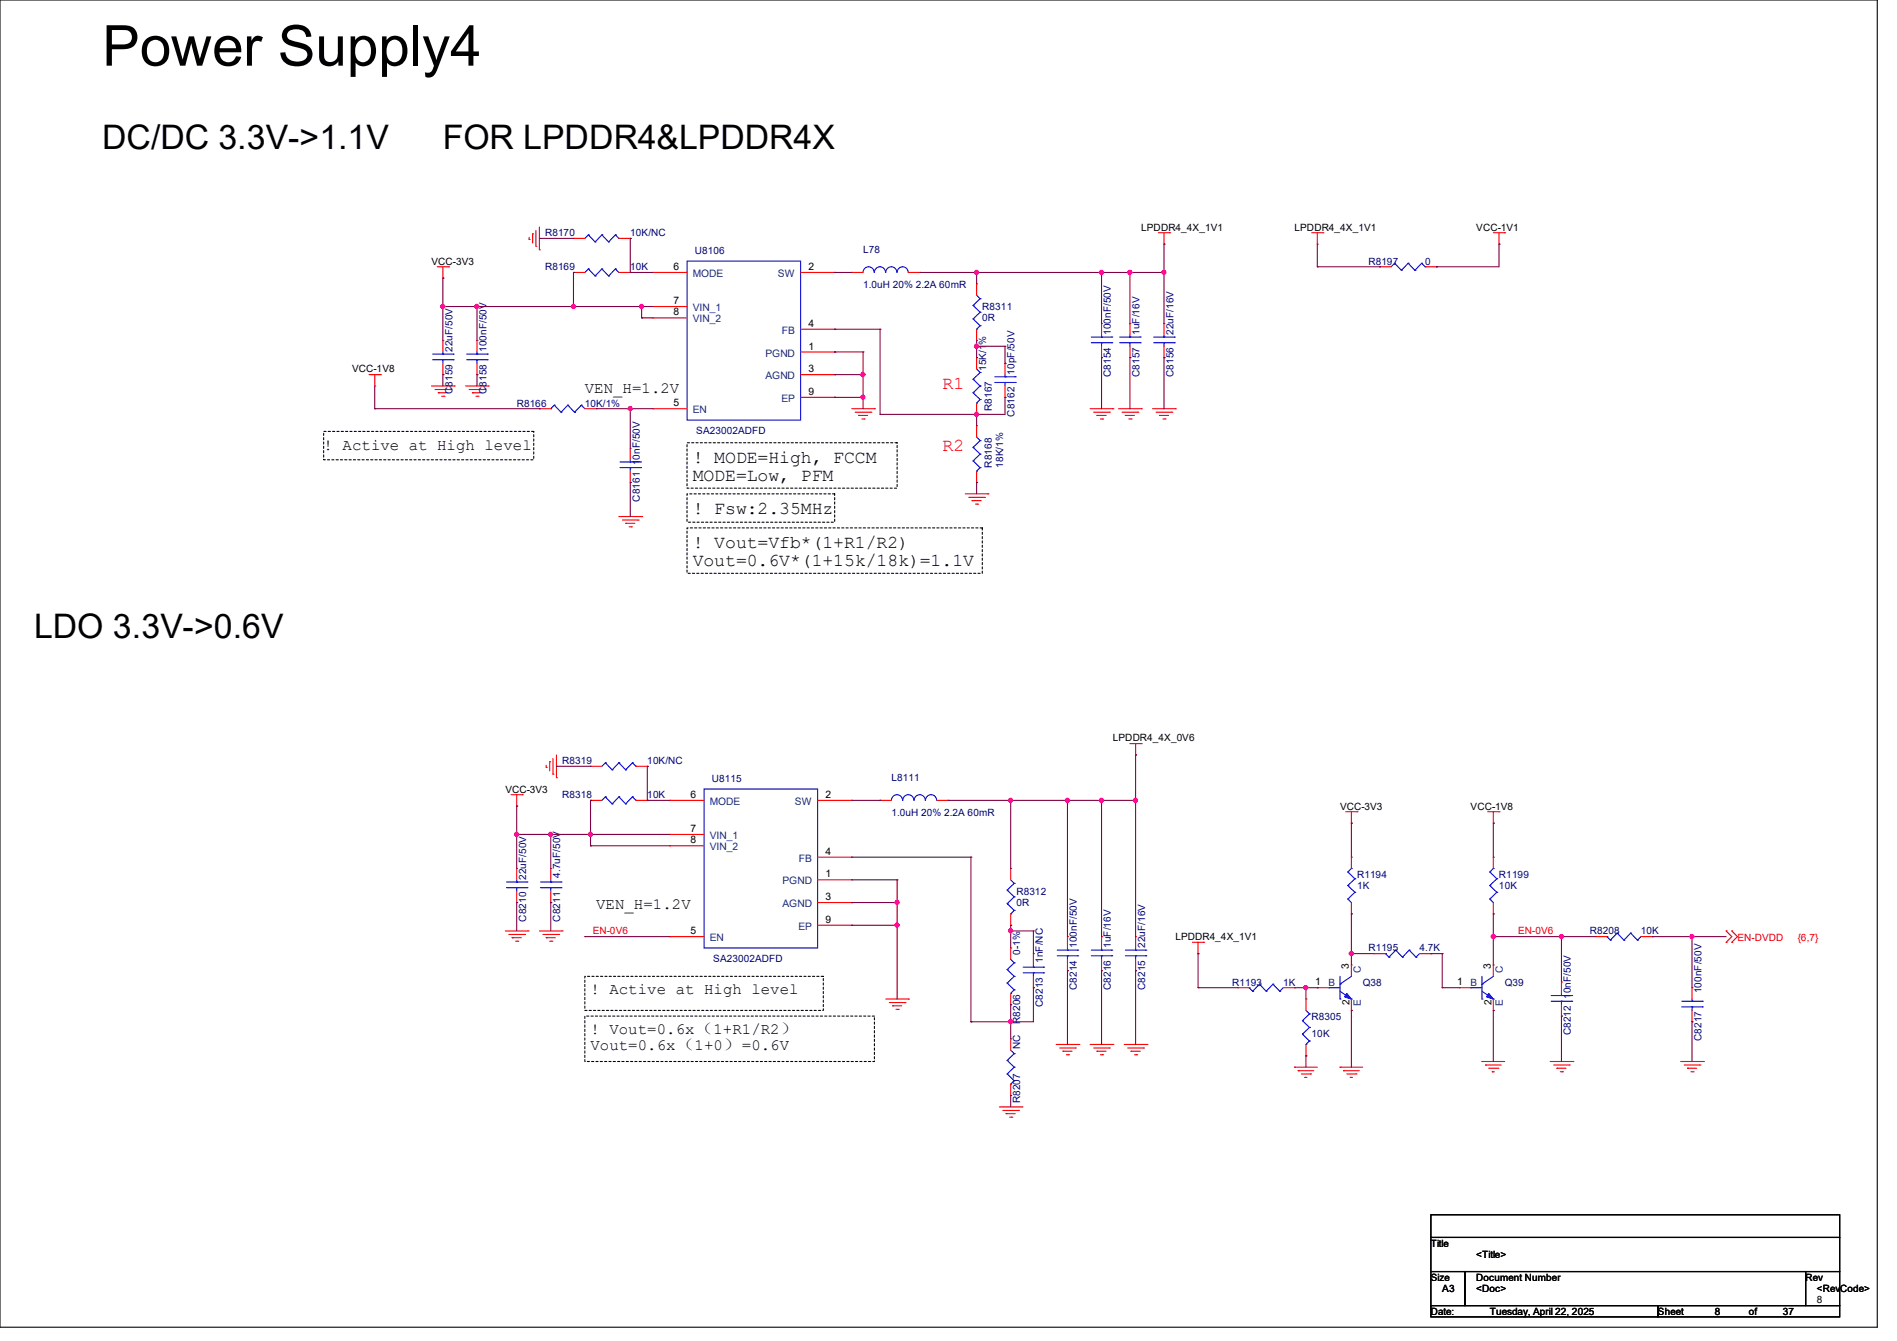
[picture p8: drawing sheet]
<svg xmlns="http://www.w3.org/2000/svg" width="297mm" height="210mm" viewBox="0 0 297 210" stroke-linecap="round" stroke-linejoin="round" font-family="sans-serif">
<path d="M0 0h293.9v207.9h-293.9zM224 190.2h64v3.6h-64zM224 193.8h64v5.3h-64zM224 199.1h5.4v5.4h-5.4zM229.4 199.1h53.3v5.4h-53.3zM282.7 199.1h5.3v5.4h-5.3zM224 204.5h35.6v1.7h-35.6zM259.6 204.5h28.4v1.7h-28.4z" fill="none" stroke="#000" stroke-width=".17"/>
<path d="M50.7 67.6h32.9v4.4h-32.9zM107.6 77.3h23.1v4.5h-23.1zM107.6 69.3h32.9v7.2h-32.9zM107.6 82.7h46.2v7.1h-46.2zM91.6 159.1h45.3v7.1h-45.3zM91.6 152.9h37.3v5.3h-37.3z" fill="none" stroke="#000" stroke-width=".17" stroke-dasharray=".3 .3"/>
<g fill="none" stroke="#f00" stroke-width=".17">
<path d="M82.8 37.5h.1M82.8 37.2v.3M83.4 36.6h.1M83.4 36.6v1.5M83.9 38.6h.1M83.9 36.1v2.5M84.5 39.1h.1M84.5 35.6v3.5M89.8 37.3h.1M89.8 37.3h1.8M96.9 37.3h1.8M98.7 37.3h.1"/>
<path d="M181.4 36.4h1.7M182.2 38.2h.1M182.2 36.4v1.8M183.1 36.4h.1M205.4 36.4h1.7M206.2 38.2h.1M206.2 36.4v1.8M207.1 36.4h.1M233.8 36.4h1.8M234.7 38.2h.1M234.7 36.4v1.8M235.6 36.4h.1"/>
<path d="M57.8 58.7h1.8M58.7 58.7v1.8M59.6 58.7h.1M68.5 41.8h1.7M69.3 43.6h.1M69.3 53.3h.1M69.3 58.7h.1M69.3 41.8v1.8M69.3 53.3v1.8M69.3 56.9v1.8M70.2 41.8h.1M74.7 53.3h.1"/>
<path d="M74.7 58.7h.1M74.7 53.3v1.8M74.7 56.9v1.8M89.8 42.7h.1M89.8 42.7h1.8M96.9 42.7h1.8M98.7 42.7h.1M102.2 42.7h5.4M102.2 48h5.4M102.2 49.8h5.4M102.2 42.7h.1M102.2 48h.1"/>
<path d="M102.2 49.8h.1M125.3 58.7h5.4M125.3 42.7h5.4M125.3 55.1h5.4M125.3 51.6h5.4M130.7 55.1h.1M130.7 42.7h.1M130.7 58.7h.1M130.7 51.6h.1M133.3 42.7h.1M133.4 42.7h1.7M142.2 42.7h1.8"/>
<path d="M144 42.7h.1M152.9 56h.1M152.9 44.4h.1M152.9 53.3h.1M152.9 44.5v1.7M152.9 51.6v1.7M152.9 56v1.8M157.4 56.9h.1M157.4 56.9v1.8M172.5 50.7h.1M172.5 56h.1M172.5 50.7v1.8"/>
<path d="M172.5 54.2v1.8M176.9 50.7h.1M176.9 56h.1M176.9 50.7v1.8M176.9 54.2v1.8M182.2 50.7h.1M182.2 56h.1M182.2 50.7v1.8M182.2 54.2v1.8M216 41.8h.1M216 41.8h1.8M223.1 41.8h1.8"/>
<path d="M224.9 41.8h.1M58.7 60.5h.1M67.6 60.5h3.5M68.1 61h2.5M68.6 61.5h.1M68.6 61.5h1.5M69.2 62.1h.3M69.5 62.1h.1M70.6 61h.1M71.1 60.5h.1M72.9 60.5h3.6M73.4 61h2.5"/>
<path d="M74 61.5h.1M74 61.5h1.4M74.5 62.1h.3M74.8 62.1h.1M75.9 61h.1M76.5 60.5h.1M84.5 64h1.7M84.5 64h.1M91.6 64h1.7M93.3 64h.1M98.7 70.2h.1M98.7 75.6h.1"/>
<path d="M98.7 70.2v1.8M98.7 73.8v1.8M102.2 64h5.4M102.2 64h.1M125.3 62.2h5.4M130.7 62.2h.1M133.3 64h3.6M133.9 64.6h2.5M134.4 65.1h.1M134.4 65.1h1.4M135 65.6h.3M135.3 65.6h.1"/>
<path d="M136.4 64.6h.1M136.9 64h.1M151.1 77.3h3.6M151.7 77.9h2.4M152.2 78.4h1.4M152.2 78.4h.1M152.7 79h.4M152.9 64.9h.1M152.9 66.7h.1M152.9 75.6h.1M152.9 63.1v1.8M152.9 66.7v1.8"/>
<path d="M152.9 73.8v1.8M153.1 79h.1M154.1 77.9h.1M154.7 77.3h.1M157.4 62.2h.1M157.4 60.5v1.7M170.7 64h3.5M171.2 64.6h2.5M171.7 65.1h1.5M171.7 65.1h.1M172.3 65.6h.3M172.6 65.6h.1"/>
<path d="M173.7 64.6h.1M174.2 64h.1M175.1 64h3.6M175.7 64.6h2.4M176.2 65.1h1.4M176.2 65.1h.1M176.7 65.6h.4M177.1 65.6h.1M178.1 64.6h.1M178.7 64h.1M180.5 64h3.5M181 64.6h2.5"/>
<path d="M181.5 65.1h.1M181.5 65.1h1.5M182.1 65.6h.3M182.4 65.6h.1M183.5 64.6h.1M184 64h.1M96.9 80.9h3.6M97.5 81.4h2.4M98 82h.1M98 82h1.4M98.5 82.5h.3M98.8 82.5h.1"/>
<path d="M99.9 81.4h.1M100.5 80.9h.1M85.5 119.8v.4M86.1 119.3h.1M86.1 119.3v1.4M86.6 118.8v2.4M87.1 118.2v3.6M176.9 116.5h1.8M177.8 118.2h.1M177.8 116.5v1.7M178.7 116.5h.1M80 124.5h1.8"/>
<path d="M80.9 126.2h.1M80.9 136h.1M80.9 124.5v1.7M80.9 136v1.8M80.9 139.6v1.8M81.8 124.5h.1M85.5 120.2h.1M86.2 136h.1M86.2 136v1.8M86.2 139.6v1.8M86.6 121.2h.1M87.1 121.8h.1"/>
<path d="M92.5 125.3h1.7M92.5 120h1.7M92.5 125.3h.1M92.5 120h.1M99.6 125.3h1.7M99.6 120h1.7M101.3 125.3h.1M101.3 120h.1M104.9 125.3h5.3M104.9 130.7h5.3M104.9 132.5h5.3M104.9 125.3h.1"/>
<path d="M104.9 130.7h.1M104.9 132.5h.1M128 125.3h5.4M128 137.8h5.4M128 134.2h5.4M133.3 137.8h.1M133.3 125.3h.1M133.3 134.2h.1M137.8 125.3h.1M137.8 125.3h1.8M146.7 125.3h1.8M148.5 125.3h.1"/>
<path d="M158.2 136h.1M158.2 136v1.8M210.7 127.1h1.8M211.6 128.9h.1M211.6 134.2h.1M211.6 127.1v1.8M211.6 134.2v1.8M212.5 127.1h.1M232.9 127.1h1.8M233.8 128.9h.1M233.8 134.2h.1M233.8 127.1v1.8"/>
<path d="M233.8 134.2v1.8M234.7 127.1h.1M79.1 145.8h3.6M79.7 146.3h2.4M80.2 146.9h.1M80.2 146.9h1.4M80.7 147.4h.4M80.9 141.4h.1M81.1 147.4h.1M82.1 146.3h.1M82.7 145.8h.1M84.5 145.8h3.5"/>
<path d="M85 146.3h2.5M85.5 146.9h.1M85.5 146.9h1.5M86.1 147.4h.3M86.2 141.4h.1M86.4 147.4h.1M87.5 146.3h.1M88 145.8h.1M104.9 146.7h5.3M104.9 146.7h.1M128 141.4h5.4M128 144.9h5.4"/>
<path d="M133.3 141.4h.1M133.3 144.9h.1M138.7 156.5h3.5M139.2 157h2.5M139.7 157.5h1.5M139.7 157.5h.1M140.3 158.1h.3M140.6 158.1h.1M141.7 157h.1M142.2 156.5h.1M158.2 148.5h.1M158.2 157.4h.1"/>
<path d="M158.2 144.9h.1M158.2 143.1v1.8M158.2 148.5v1.7M158.2 155.6v1.8M161.8 149.4h.1M161.8 154.7h.1M161.8 149.4v1.7M161.8 152.9v1.8M167.1 146.7h.1M167.1 152h.1M167.1 146.7v1.8M167.1 150.2v1.8"/>
<path d="M172.5 146.7h.1M172.5 152h.1M172.5 146.7v1.8M172.5 150.2v1.8M177.8 146.7h.1M177.8 152h.1M177.8 146.7v1.8M177.8 150.2v1.8M186.7 147.6h1.8M187.6 149.4h.1M187.6 147.6v1.8M188.5 147.6h.1"/>
<path d="M193.8 154.7h.1M193.8 154.7h1.8M200.9 154.7h1.8M202.7 154.7h.1M204.5 156.5h.1M204.5 156.5v1.7M206.2 154.7h1.8M206.2 154.7h.1M211.6 143.1h.1M211.6 151.1h.1M211.6 158.2h.1M211.6 141.4v1.7"/>
<path d="M211.6 151.1v1.8M211.6 156.5v1.7M215.1 149.4h.1M215.1 149.4h1.8M222.2 149.4h1.8M224 149.4h.1M228.5 154.7h1.8M228.5 154.7h.1M233.8 151.1h.1M233.8 158.2h.1M233.8 143.1h.1M233.8 141.4v1.7"/>
<path d="M233.8 151.1v1.8M233.8 156.5v1.7M244.5 153.8h.1M244.5 159.1h.1M244.5 153.8v1.8M244.5 157.4v1.7M249.8 146.7h.1M249.8 146.7h1.8M256.9 146.7h1.8M258.7 146.7h.1M264.9 154.7h.1M264.9 154.7v1.8"/>
<path d="M264.9 158.2v1.8M270.3 145.8h.1M270.3 147.6h.1M270.3 145.8l.8 .9-.8 .9M271.1 145.8l.9 .9-.9 .9M271.1 145.8h.1M271.1 147.6h.1M156.5 173.4h3.5M157 173.9h2.5M157.5 174.4h1.5M157.5 174.4h.1M158.1 175h.3"/>
<path d="M158.2 162.7h.1M158.2 171.6h.1M158.2 162.7v1.8M158.2 169.8v1.8M158.4 175h.1M159.5 173.9h.1M160 173.4h.1M165.4 163.6h3.5M165.9 164.1h2.5M166.4 164.6h1.5M166.4 164.6h.1M167 165.2h.3"/>
<path d="M167.3 165.2h.1M168.4 164.1h.1M168.9 163.6h.1M170.7 163.6h3.5M171.2 164.1h2.5M171.7 164.6h1.5M171.7 164.6h.1M172.3 165.2h.3M172.6 165.2h.1M173.7 164.1h.1M174.2 163.6h.1M176 163.6h3.6"/>
<path d="M176.6 164.1h2.4M177.1 164.6h1.4M177.1 164.6h.1M177.6 165.2h.4M178 165.2h.1M179 164.1h.1M179.6 163.6h.1M202.7 167.1h.1M202.7 167.1h3.5M203.2 167.7h.1M203.2 167.7h2.5M203.8 168.2h1.4"/>
<path d="M204.3 168.7h.1M204.3 168.7h.3M204.5 165.4h.1M204.5 163.6v1.8M205.2 168.2h.1M209.8 167.1h.1M209.8 167.1h3.6M210.4 167.7h.1M210.4 167.7h2.4M210.9 168.2h1.4M211.4 168.7h.1M211.4 168.7h.4"/>
<path d="M212.3 168.2h.1M232 166.2h.1M232 166.2h3.6M232.6 166.8h.1M232.6 166.8h2.4M233.1 167.3h1.4M233.6 167.9h.1M233.6 167.9h.4M234.5 167.3h.1M242.7 166.2h3.6M243.2 166.8h2.5M243.8 167.3h1.4"/>
<path d="M243.8 167.3h.1M244.3 167.9h.3M244.6 167.9h.1M245.7 166.8h.1M246.3 166.2h.1M263.1 166.2h3.6M263.7 166.8h2.4M264.2 167.3h.1M264.2 167.3h1.4M264.8 167.9h.3M264.9 160h.1M265.1 167.9h.1"/>
<path d="M266.1 166.8h.1M266.7 166.2h.1"/>
</g>
<g fill="none" stroke="#00f" stroke-width=".17">
<path d="M92.1 36.8h.1M92.1 36.8l1.1 1.1M92.1 36.8l-.5 .5M93.2 37.9h.1M94.2 36.8h.1M94.2 36.8l1.1 1.1M94.2 36.8l-1 1.1M95.3 37.9h.1M96.4 36.8h.1M96.4 36.8l-1.1 1.1M96.4 36.8l.5 .5M96.9 37.3h.1"/>
<path d="M67.7 56.3h3.3M67.7 55.5h3.3M69.3 55.5h.1M69.3 56.3h.1M69.3 55.1v.4M69.3 56.3v.6M71 56.3h.1M71 55.5h.1M73.1 56.3h3.2M73.1 55.5h3.2M74.7 55.5h.1M74.7 56.3h.1"/>
<path d="M74.7 55.1v.4M74.7 56.3v.6M76.3 56.3h.1M76.3 55.5h.1M92.1 42.1h.1M92.1 42.1l1.1 1.1M92.1 42.1l-.5 .6M93.2 43.2h.1M94.2 42.1h.1M94.2 42.1l1.1 1.1M94.2 42.1l-1 1.1M95.3 43.2h.1"/>
<path d="M96.4 42.1h.1M96.4 42.1l-1.1 1.1M96.4 42.1l.5 .6M96.9 42.7h.1M107.6 40.9h17.7v24.9h-17.7zM136.9 42.7a.87 .87 0 0 0-.9-.9 .87 .87 0 0 0-.9 .9M138.6 42.7a.87 .87 0 0 0-.8-.9 .87 .87 0 0 0-.9 .9M140.4 42.7a.87 .87 0 0 0-.8-.9 .87 .87 0 0 0-.9 .9M142.2 42.7a.87 .87 0 0 0-.9-.9 .87 .87 0 0 0-.8 .9M152.4 59.4h.1M152.4 47.8h.1M152.4 50h.1"/>
<path d="M152.4 59.4l1.1 1.1M152.4 47.8l1.1 1.1M152.4 50l1.1 1M152.9 51.6h.1M152.9 57.8l.6 .5M152.9 46.2l.6 .6M153.5 58.3h.1M153.5 46.8h.1M153.5 48.9h.1M153.5 51h.1M153.5 58.3l-1.1 1.1M153.5 46.8l-1.1 1"/>
<path d="M153.5 48.9l-1.1 1.1M153.5 51l-.6 .6M155.7 59.9h3.3M155.7 59h3.3M157.4 59h.1M157.4 59.9h.1M157.4 58.7v.3M157.4 59.9v.6M159 59.9h.1M159 59h.1M170.9 53.7h3.2M170.9 52.8h3.2"/>
<path d="M172.5 52.8h.1M172.5 53.7h.1M172.5 52.5v.3M172.5 53.7v.5M174.1 53.7h.1M174.1 52.8h.1M175.3 53.7h3.2M175.3 52.8h3.2M176.9 52.8h.1M176.9 53.7h.1M176.9 52.5v.3M176.9 53.7v.5"/>
<path d="M178.5 53.7h.1M178.5 52.8h.1M180.6 53.7h3.3M180.6 52.8h3.3M182.2 52.8h.1M182.2 53.7h.1M182.2 52.5v.3M182.2 53.7v.5M183.9 53.7h.1M183.9 52.8h.1M218.4 41.2h.1M218.4 41.2l1 1.1"/>
<path d="M218.4 41.2l-.6 .6M219.4 42.3h.1M220.5 41.2h.1M220.5 41.2l-1.1 1.1M220.5 41.2l1 1.1M221.5 42.3h.1M222.6 41.2h.1M222.6 41.2l-1.1 1.1M222.6 41.2l.5 .6M223.1 41.8h.1M86.2 64h.1M86.8 63.5l1 1.1"/>
<path d="M86.8 63.5h.1M86.8 63.5l-.6 .5M87.8 64.6h.1M88.9 63.5h.1M88.9 63.5l1.1 1.1M88.9 63.5l-1.1 1.1M90 64.6h.1M91 63.5l.6 .5M91 63.5h.1M91 63.5l-1 1.1M97.1 73.2h3.2M97.1 72.3h3.2"/>
<path d="M98.7 72.3h.1M98.7 73.2h.1M98.7 72v.3M98.7 73.2v.6M100.3 73.2h.1M100.3 72.3h.1M152.4 61.5h.1M152.4 70.1h.1M152.4 72.2h.1M152.4 61.5l1.1 1.1M152.4 70.1l1.1 1M152.4 72.2l1.1 1"/>
<path d="M152.9 63.1h.1M152.9 73.8h.1M152.9 68.5l.6 .5M153.5 60.5h.1M153.5 62.6h.1M153.5 69h.1M153.5 71.1h.1M153.5 73.2h.1M153.5 60.5l-1.1 1M153.5 62.6l-.6 .5M153.5 69l-1.1 1.1M153.5 71.1l-1.1 1.1"/>
<path d="M153.5 73.2l-.6 .6M94.8 119.5h.1M94.8 119.5l1 1.1M94.8 119.5l-.6 .5M96.9 119.5h.1M96.9 119.5l1.1 1.1M96.9 119.5l-1.1 1.1M99 119.5h.1M99 119.5l-1 1.1M99 119.5l.6 .5M79.3 139h3.2M79.3 138.1h3.2"/>
<path d="M80.9 138.1h.1M80.9 139h.1M80.9 137.8v.3M80.9 139v.6M82.5 139h.1M82.5 138.1h.1M84.6 139h3.2M84.6 138.1h3.2M86.2 138.1h.1M86.2 139h.1M86.2 137.8v.3M86.2 139v.6"/>
<path d="M87.8 139h.1M87.8 138.1h.1M94.8 124.8h.1M94.8 124.8l1 1.1M94.8 124.8l-.6 .5M95.8 125.9h.1M95.8 120.6h.1M96.9 124.8h.1M96.9 124.8l1.1 1.1M96.9 124.8l-1.1 1.1M98 125.9h.1M98 120.6h.1"/>
<path d="M99 124.8h.1M99 124.8l-1 1.1M99 124.8l.6 .5M99.6 125.3h.1M99.6 120h.1M110.2 123.6h17.8v24.9h-17.8zM139.6 125.3a.87 .87 0 0 1 .8-.8 .87 .87 0 0 1 .9 .8M141.4 125.3a.87 .87 0 0 1 .8-.8 .87 .87 0 0 1 .9 .8M143.1 125.3a.87 .87 0 0 1 .9-.8 .87 .87 0 0 1 .9 .8M144.9 125.3a.87 .87 0 0 1 .9-.8 .87 .87 0 0 1 .8 .8M157.7 139.4h.1M157.7 139.4l1.1 1.1"/>
<path d="M158.2 137.8l.6 .5M158.8 138.3h.1M158.8 138.3l-1.1 1.1M211 138.7h.1M211 136.6h.1M211 138.7l1.1 1M211 136.6l1.1 1M211.6 136l-.6 .6M211.6 136h.1M212.1 139.7l-1.1 1.1M212.1 137.6l-1.1 1.1M212.1 139.7h.1"/>
<path d="M212.1 137.6h.1M233.3 138.7h.1M233.3 136.6h.1M233.3 138.7l1.1 1M233.3 136.6l1.1 1M233.8 136l-.5 .6M233.8 136h.1M234.4 139.7l-1.1 1.1M234.4 137.6l-1.1 1.1M234.4 139.7h.1M234.4 137.6h.1M157.7 151.8h.1"/>
<path d="M157.7 154h.1M157.7 141.5h.1M157.7 151.8l1.1 1.1M157.7 154l1.1 1M157.7 141.5l1.1 1.1M158.2 155.6h.1M158.2 143.1h.1M158.2 150.2l.6 .6M158.8 150.8h.1M158.8 152.9h.1M158.8 155h.1M158.8 140.5h.1"/>
<path d="M158.8 142.6h.1M158.8 150.8l-1.1 1M158.8 152.9l-1.1 1.1M158.8 155l-.6 .6M158.8 140.5l-1.1 1M158.8 142.6l-.6 .5M160.2 152.4h3.2M160.2 151.5h3.2M161.8 151.5h.1M161.8 152.4h.1M161.8 151.1v.4M161.8 152.4v.5"/>
<path d="M163.4 152.4h.1M163.4 151.5h.1M165.5 149.7h3.2M165.5 148.8h3.2M167.1 148.8h.1M167.1 149.7h.1M167.1 148.5v.3M167.1 149.7v.5M168.7 149.7h.1M168.7 148.8h.1M170.9 149.7h3.2M170.9 148.8h3.2"/>
<path d="M172.5 148.8h.1M172.5 149.7h.1M172.5 148.5v.3M172.5 149.7v.5M174.1 149.7h.1M174.1 148.8h.1M176.2 149.7h3.2M176.2 148.8h3.2M177.8 148.8h.1M177.8 149.7h.1M177.8 148.5v.3M177.8 149.7v.5"/>
<path d="M179.4 149.7h.1M179.4 148.8h.1M195.6 154.7l.5 .5M195.6 154.7h.1M196.1 155.2h.1M197.2 154.1h.1M197.2 154.1l1 1.1M197.2 154.1l-1.1 1.1M198.2 155.2h.1M199.3 154.1h.1M199.3 154.1l1.1 1.1M199.3 154.1l-1.1 1.1"/>
<path d="M200.4 155.2h.1M200.9 154.7l-.5 .5M203.9 159.9h.1M203.9 159.9l1.1 1M204.5 158.2l.5 .6M205 158.8h.1M205 158.8l-1.1 1.1M208 154.7h.1M208 154.7h1.8M209.8 154.1h.1M209.8 156.5h.1M209.8 155.2l1.8 1.3"/>
<path d="M209.8 152.9v3.6M211 140.8h.1M211 140.8l.6 .6M211.6 156.5h.1M211.6 152.9l-1.8 1.2M216.9 149.4l.6 .5M216.9 149.4h.1M217.5 149.9h.1M218.5 148.8h.1M218.5 148.8l1.1 1.1M218.5 148.8l-1 1.1M219.6 149.9h.1"/>
<path d="M220.6 148.8l1.1 1.1M220.6 148.8h.1M220.6 148.8l-1 1.1M221.7 149.9h.1M222.2 149.4l-.5 .5M230.3 154.7h.1M230.3 154.7h1.7M232 154.1h.1M232 156.5h.1M232 155.2l1.8 1.3M232 152.9v3.6M233.3 140.8h.1"/>
<path d="M233.3 140.8l.5 .6M233.8 156.5h.1M233.8 152.9l-1.8 1.2M242.9 156.8h3.2M242.9 155.9h3.2M244.5 155.9h.1M244.5 156.8h.1M244.5 155.6v.3M244.5 156.8v.6M246.1 156.8h.1M246.1 155.9h.1M251.6 146.7l.5 .5"/>
<path d="M251.6 146.7h.1M252.1 147.2h.1M253.2 146.1h.1M253.2 146.1l1.1 1.1M253.2 146.1l-1.1 1.1M254.3 147.2h.1M255.3 146.1h.1M255.3 146.1l-1 1.1M255.3 146.1l1.1 1.1M256.4 147.2h.1M256.9 146.7l-.5 .5M263.3 156.8h3.2"/>
<path d="M263.3 157.7h3.2M264.9 156.8h.1M264.9 157.7h.1M264.9 156.5v.3M264.9 157.7v.5M266.5 157.7h.1M266.5 156.8h.1M157.7 166.1h.1M157.7 168.2h.1M157.7 166.1l1.1 1M157.7 168.2l1.1 1M158.2 169.8h.1"/>
<path d="M158.2 164.5l.6 .5M158.8 165h.1M158.8 167.1h.1M158.8 169.2h.1M158.8 165l-1.1 1.1M158.8 167.1l-1.1 1.1M158.8 169.2l-.6 .6M203.9 162h.1M203.9 162l1.1 1M204.5 163.6h.1M205 160.9h.1M205 163h.1"/>
<path d="M205 160.9l-1.1 1.1M205 163l-.5 .6"/>
</g>
<g fill="#00f" stroke="#00f" stroke-width=".17">
<path d="M233.1 155.6l.7 .9-1.1-.4z"/>
<path d="M210.9 155.6l.7 .9-1.1-.4z"/>
</g>
<g fill="none" stroke="#800040" stroke-width=".17">
<path d="M84.5 37.3h5.3M84.5 37.3h.1M98.7 37.3h.1M98.7 37.3v5.4M182.2 38.2h.1M182.2 38.2v12.5M206.2 38.2v3.6M234.7 38.2h.1M234.7 38.2v3.6h-9.8M69.3 58.7h.1M69.3 48h.1M69.3 43.6h.1"/>
<path d="M69.3 48h32.9M69.3 43.6v9.7M69.3 58.7v1.8M74.7 58.7h.1M74.7 48h.1M74.7 48v5.3M74.7 58.7v1.8M89.8 42.7h.1M89.8 48h.1M89.8 42.7v5.3M98.7 42.7h3.5M98.7 42.7h.1"/>
<path d="M100.5 49.8h1.7M100.5 49.8h.1M100.5 48h.1M100.5 48v1.8M130.7 51.6h7.1M130.7 42.7h2.6M130.7 42.7h.1M130.7 51.6h.1M130.7 55.1h.1M130.7 58.7h.1M130.7 55.1h4.4M130.7 58.7h4.4"/>
<path d="M135.1 55.1h.1M135.1 58.7h.1M135.1 55.1v8.9M137.8 51.6h.1M137.8 51.6v13.3M144 42.7h38.2M152.9 42.7h.1M152.9 54.2h.1M152.9 56h.1M152.9 42.7v1.7M152.9 53.3v2.7M152.9 54.2h4.5"/>
<path d="M157.4 54.2h.1M157.4 56.9h.1M157.4 54.2v2.7M172.5 42.7h.1M172.5 56h.1M172.5 42.7v8M172.5 56v8M176.9 42.7h.1M176.9 56h.1M176.9 42.7v8M176.9 56v8M182.2 42.7h.1"/>
<path d="M182.2 56h.1M182.2 56v8M206.2 41.8h.1M206.2 41.8h9.8M216 41.8h.1M224.9 41.8h.1M58.7 64h.1M58.7 64h25.8M58.7 60.5v3.5M84.5 64h.1M93.3 64h8.9M98.7 64h.1"/>
<path d="M98.7 75.6h.1M98.7 64v6.2M98.7 75.6v5.3M130.7 62.2h.1M130.7 62.2h4.4M135.1 62.2h.1M137.8 64.9h.1M152.9 75.6h.1M152.9 64.9h.1M152.9 64.9v1.8M152.9 75.6v1.7M157.4 62.2h.1"/>
<path d="M157.4 62.2v2.7h-19.6M177.8 118.2h.1M177.8 118.2v28.5M80.9 130.7h24M80.9 130.7h.1M80.9 126.2h.1M80.9 126.2v9.8M86.2 130.7h.1M86.2 130.7v5.3M87.1 120h.1M87.1 120h5.4M92.5 132.5h12.4"/>
<path d="M92.5 130.7h.1M92.5 132.5h.1M92.5 125.3h.1M92.5 125.3v7.2M101.3 125.3h.1M101.3 120h.1M101.3 120v5.3M101.3 125.3h3.6M133.3 125.3h4.5M133.3 137.8h7.2M133.3 134.2h18.7M137.8 125.3h.1"/>
<path d="M140.5 137.8h.1M140.5 137.8v18.7M148.5 125.3h29.3M152 134.2h.1M152 134.2v25.8M158.2 125.3h.1M158.2 125.3v10.7M167.1 125.3h.1M167.1 125.3v21.4M172.5 125.3h.1M172.5 125.3v21.4M177.8 125.3h.1"/>
<path d="M211.6 128.9h.1M211.6 128.9v5.3M233.8 128.9h.1M233.8 128.9v5.3M80.9 141.4h.1M80.9 141.4v4.4M86.2 141.4h.1M86.2 141.4v4.4M91.6 146.7h.1M91.6 146.7h13.3M133.3 144.9h.1M133.3 141.4h.1"/>
<path d="M133.4 144.9h7.1M133.4 141.4h7.1M140.5 144.9h.1M140.5 141.4h.1M158.2 157.4h.1M158.2 144.9h.1M158.2 145.8h.1M158.2 144.9v3.6M158.2 157.4v5.3M158.2 145.8h3.6M161.8 145.8h.1M161.8 154.7h.1"/>
<path d="M161.8 145.8v3.6M161.8 154.7v5.3h-9.8M167.1 152h.1M167.1 152v11.6M172.5 152h.1M172.5 152v11.6M177.8 152h.1M177.8 152v11.6M187.6 154.7h6.2M187.6 154.7h.1M187.6 149.4h.1M187.6 149.4v5.3"/>
<path d="M202.7 154.7h3.5M204.5 154.7h.1M204.5 154.7v1.8M206.2 154.7h.1M211.6 149.4h3.5M211.6 158.2h.1M211.6 143.1h.1M211.6 149.4h.1M211.6 143.1v8M211.6 158.2v8.9M224 149.4h.1M224 149.4h1.8"/>
<path d="M225.8 154.7h2.7M225.8 149.4h.1M225.8 154.7h.1M225.8 149.4v5.3M233.8 146.7h16M233.8 143.1h.1M233.8 158.2h.1M233.8 146.7h.1M233.8 143.1v8M233.8 158.2v8M244.5 159.1h.1M244.5 146.7h.1"/>
<path d="M244.5 146.7v7.1M244.5 159.1v7.1M258.7 146.7h.1M258.7 146.7h11.6M264.9 146.7h.1M264.9 146.7v8M152 160h.1M158.2 171.6h.1M158.2 160h.1M158.2 171.6v1.8M204.5 165.4h.1M204.5 165.4v1.7"/>
<path d="M264.9 160h.1M264.9 160v6.2"/>
</g>
<g fill="#f0f" stroke="#f0f" stroke-width=".17">
<circle cx="176.9" cy="42.7" r=".32"/>
<circle cx="69.3" cy="48" r=".32"/>
<circle cx="74.7" cy="48" r=".32"/>
<circle cx="98.7" cy="64" r=".32"/>
<circle cx="152.9" cy="42.7" r=".32"/>
<circle cx="135.1" cy="58.7" r=".32"/>
<circle cx="135.1" cy="62.2" r=".32"/>
<circle cx="100.4" cy="48" r=".32"/>
<circle cx="89.8" cy="48" r=".32"/>
<circle cx="182.2" cy="42.7" r=".32"/>
<circle cx="177.8" cy="125.3" r=".32"/>
<circle cx="86.2" cy="130.7" r=".32"/>
<circle cx="167.1" cy="125.3" r=".32"/>
<circle cx="172.4" cy="125.3" r=".32"/>
<circle cx="140.4" cy="144.9" r=".32"/>
<circle cx="140.4" cy="141.3" r=".32"/>
<circle cx="80.9" cy="130.7" r=".32"/>
<circle cx="211.6" cy="149.3" r=".32"/>
<circle cx="244.5" cy="146.7" r=".32"/>
<circle cx="233.8" cy="146.7" r=".32"/>
<circle cx="264.9" cy="146.7" r=".32"/>
<circle cx="204.5" cy="154.7" r=".32"/>
<circle cx="152.9" cy="64.9" r=".32"/>
<circle cx="172.4" cy="42.7" r=".32"/>
<circle cx="152.9" cy="54.2" r=".32"/>
<circle cx="158.2" cy="125.3" r=".32"/>
<circle cx="158.2" cy="145.8" r=".32"/>
<circle cx="158.2" cy="160" r=".32"/>
<circle cx="92.4" cy="130.7" r=".32"/>
</g>
<text font-size="8.8" x="16" y="10.3">Power Supply4</text>
<g font-size="5.3">
<text x="16" y="23.4">DC/DC 3.3V-&gt;1.1V</text>
<text x="69.3" y="23.4">FOR LPDDR4&amp;LPDDR4X</text>
<text x="5.3" y="99.9">LDO 3.3V-&gt;0.6V</text>
</g>
<g font-size="2.8" fill="#f00">
<text x="147.6" y="60.9">R1</text>
<text x="147.6" y="70.7">R2</text>
</g>
<g font-size="2.8">
<text x="108.5" y="72.5">! MODE=High, FCCM</text>
<text x="108.5" y="75.3">MODE=Low, PFM</text>
<text x="108.5" y="80.5">! Fsw:2.35MHz</text>
<text x="108.5" y="85.8">! Vout=Vfb*(1+R1/R2)</text>
<text x="108.5" y="88.6">Vout=0.6V*(1+15k/18k)=1.1V</text>
</g>
<g font-size="2.5">
<text x="91.6" y="61.5">VEN_H=1.2V</text>
<text x="50.7" y="70.4">! Active at High level</text>
<text x="93.3" y="142.4">VEN_H=1.2V</text>
<text x="92.5" y="155.7">! Active at High level</text>
<text x="92.5" y="162">! Vout=0.6x（1+R1/R2）</text>
<text x="92.5" y="164.4">Vout=0.6x（1+0）=0.6V</text>
</g>
<g font-size="1.6">
<text x="67.6" y="41.4">VCC-3V3</text>
<text x="178.7" y="36.1">LPDDR4_4X_1V1</text>
<text x="202.7" y="36.1">LPDDR4_4X_1V1</text>
<text x="231.1" y="36.1">VCC-1V1</text>
<text x="105.5" y="42.3">6</text>
<text x="105.5" y="47.6">7</text>
<text x="126.6" y="42.3">2</text>
<text x="105.5" y="49.4">8</text>
<text x="126.6" y="51.2">4</text>
<text x="55.1" y="58.3">VCC-1V8</text>
<text x="126.6" y="54.7">1</text>
<text x="126.6" y="58.3">3</text>
<text x="105.5" y="63.6">5</text>
<text x="126.6" y="61.8">9</text>
<text x="174.2" y="116.1">LPDDR4_4X_0V6</text>
<text x="79.1" y="124.1">VCC-3V3</text>
<text x="108.1" y="125">6</text>
<text x="129.2" y="125">2</text>
<text x="108.1" y="130.3">7</text>
<text x="209.8" y="126.8">VCC-3V3</text>
<text x="230.3" y="126.8">VCC-1V8</text>
<text x="108.1" y="132.1">8</text>
<text x="129.2" y="137.4">1</text>
<text x="129.2" y="133.9">4</text>
<text x="129.2" y="141">3</text>
<text x="108.1" y="146.3">5</text>
<text x="129.2" y="144.5">9</text>
<text x="184" y="147.2">LPDDR4_4X_1V1</text>
<text x="205.9" y="154.3">1</text>
<text x="211.2" y="151.7" transform="rotate(-90 211.2 151.7)">3</text>
<text x="228.1" y="154.3">1</text>
<text x="233.4" y="151.7" transform="rotate(-90 233.4 151.7)">3</text>
<text x="211.3" y="157.4" transform="rotate(-90 211.3 157.4)">2</text>
<text x="233.5" y="157.4" transform="rotate(-90 233.5 157.4)">2</text>
<text x="224" y="195.2">Title</text>
<text x="231.1" y="197">&lt;Title&gt;</text>
<text x="224" y="200.6">Size</text>
<text x="225.8" y="202.4">A3</text>
<text x="231.1" y="200.6">Document Number</text>
<text x="231.1" y="202.4">&lt;Doc&gt;</text>
<text x="282.7" y="200.6">Rev</text>
<text x="284.5" y="202.3">&lt;RevCode&gt;</text>
<text x="224" y="205.9">Date:</text>
<text x="233.3" y="205.9">Tuesday, April 22, 2025</text>
<text x="259.6" y="205.9">Sheet</text>
<text x="268.5" y="205.9">8</text>
<text x="273.8" y="205.9">of</text>
<text x="279.1" y="205.9">37</text>
<text x="284.5" y="204.1">8</text>
</g>
<g font-size="1.6" fill="#000080">
<text x="85.3" y="37">R8170</text>
<text x="98.7" y="37">10K/NC</text>
<text x="108.8" y="39.8">U8106</text>
<text x="135.1" y="39.7">L78</text>
<text x="214.2" y="41.4">R8197</text>
<text x="223.1" y="41.4">0</text>
<text x="85.3" y="42.3">R8169</text>
<text x="98.7" y="42.3">10K</text>
<text x="135.1" y="45.2">1.0uH 20% 2.2A 60mR</text>
<text x="153.8" y="48.6">R8311</text>
<text x="153.8" y="50.3">0R</text>
<text x="173.9" y="52.5" transform="rotate(-90 173.9 52.5)">100nF/50V</text>
<text x="178.4" y="52.5" transform="rotate(-90 178.4 52.5)">1uF/16V</text>
<text x="183.7" y="52.5" transform="rotate(-90 183.7 52.5)">22uF/16V</text>
<text x="70.8" y="55.1" transform="rotate(-90 70.8 55.1)">22uF/50V</text>
<text x="76.2" y="55.1" transform="rotate(-90 76.2 55.1)">100nF/50V</text>
<text x="154.4" y="58.1" transform="rotate(-90 154.4 58.1)">15K/1%</text>
<text x="158.8" y="58.7" transform="rotate(-90 158.8 58.7)">10pF/50V</text>
<text x="173.9" y="59" transform="rotate(-90 173.9 59)">C8154</text>
<text x="178.4" y="59" transform="rotate(-90 178.4 59)">C8157</text>
<text x="183.7" y="59" transform="rotate(-90 183.7 59)">C8156</text>
<text x="70.8" y="61.7" transform="rotate(-90 70.8 61.7)">C8159</text>
<text x="76.2" y="61.7" transform="rotate(-90 76.2 61.7)">C8158</text>
<text x="80.9" y="63.7">R8166</text>
<text x="91.6" y="63.7">10K/1%</text>
<text x="155.3" y="64.3" transform="rotate(-90 155.3 64.3)">R8167</text>
<text x="158.8" y="65.2" transform="rotate(-90 158.8 65.2)">C8162</text>
<text x="109" y="67.9">SA23002ADFD</text>
<text x="155.3" y="73.2" transform="rotate(-90 155.3 73.2)">R8168</text>
<text x="157.1" y="73.2" transform="rotate(-90 157.1 73.2)">18K/1%</text>
<text x="100.2" y="78.6" transform="rotate(-90 100.2 78.6)">C8161 10nF/50V</text>
<text x="88" y="119.7">R8319</text>
<text x="101.3" y="119.7">10K/NC</text>
<text x="88" y="125">R8318</text>
<text x="101.3" y="125">10K</text>
<text x="111.5" y="122.5">U8115</text>
<text x="139.6" y="122.3">L8111</text>
<text x="139.6" y="127.8">1.0uH 20% 2.2A 60mR</text>
<text x="82.4" y="137.8" transform="rotate(-90 82.4 137.8)">22uF/50V</text>
<text x="87.7" y="137.5" transform="rotate(-90 87.7 137.5)">4.7uF/50V</text>
<text x="212.5" y="137.5">R1194</text>
<text x="234.7" y="137.5">R1199</text>
<text x="159.1" y="140.1">R8312</text>
<text x="159.1" y="141.9">0R</text>
<text x="212.5" y="139.2">1K</text>
<text x="234.7" y="139.2">10K</text>
<text x="82.4" y="144.4" transform="rotate(-90 82.4 144.4)">C8210</text>
<text x="87.7" y="144.4" transform="rotate(-90 87.7 144.4)">C8211</text>
<text x="159.7" y="149.5" transform="rotate(-90 159.7 149.5)">0-1%</text>
<text x="168.6" y="148.5" transform="rotate(-90 168.6 148.5)">100nF/50V</text>
<text x="173.9" y="148.5" transform="rotate(-90 173.9 148.5)">1uF/16V</text>
<text x="179.3" y="148.5" transform="rotate(-90 179.3 148.5)">22uF/16V</text>
<text x="214.2" y="149">R1195</text>
<text x="222.2" y="149">4.7K</text>
<text x="248.9" y="146.3">R8208</text>
<text x="256.9" y="146.3">10K</text>
<text x="111.7" y="150.6">SA23002ADFD</text>
<text x="163.3" y="150.8" transform="rotate(-90 163.3 150.8)">1nF/NC</text>
<text x="168.6" y="155" transform="rotate(-90 168.6 155)">C8214</text>
<text x="173.9" y="155" transform="rotate(-90 173.9 155)">C8216</text>
<text x="179.3" y="155" transform="rotate(-90 179.3 155)">C8215</text>
<text x="192.9" y="154.3">R1193</text>
<text x="200.9" y="154.3">1K</text>
<text x="213.4" y="154.3">Q38</text>
<text x="235.6" y="154.3">Q39</text>
<text x="266.4" y="155.6" transform="rotate(-90 266.4 155.6)">100nF/50V</text>
<text x="159.7" y="160.4" transform="rotate(-90 159.7 160.4)">R8206</text>
<text x="163.3" y="157.7" transform="rotate(-90 163.3 157.7)">C8213</text>
<text x="205.4" y="159.7">R8305</text>
<text x="159.7" y="164.3" transform="rotate(-90 159.7 164.3)">NC</text>
<text x="205.4" y="162.3">10K</text>
<text x="246" y="162.1" transform="rotate(-90 246 162.1)">C8212 10nF/50V</text>
<text x="266.4" y="163" transform="rotate(-90 266.4 163)">C8217</text>
<text x="159.7" y="172.8" transform="rotate(-90 159.7 172.8)">R8207</text>
</g>
<g font-size="1.6" fill="#004080">
<text x="108.5" y="43.4">MODE</text>
<text x="121.8" y="43.4">SW</text>
<text x="108.5" y="48.7">VIN_1</text>
<text x="108.5" y="50.5">VIN_2</text>
<text x="122.4" y="52.3">FB</text>
<text x="119.8" y="55.8">PGND</text>
<text x="119.8" y="59.4">AGND</text>
<text x="108.5" y="64.7">EN</text>
<text x="122.3" y="62.9">EP</text>
<text x="111.1" y="126.1">MODE</text>
<text x="111.1" y="131.4">VIN_1</text>
<text x="124.5" y="126.1">SW</text>
<text x="111.1" y="133.2">VIN_2</text>
<text x="125.1" y="135">FB</text>
<text x="122.5" y="138.5">PGND</text>
<text x="122.5" y="142.1">AGND</text>
<text x="111.1" y="147.4">EN</text>
<text x="125" y="145.6">EP</text>
<text x="208" y="154.3">B</text>
<text x="213.1" y="152.4" transform="rotate(-90 213.1 152.4)">C</text>
<text x="230.3" y="154.3">B</text>
<text x="235.3" y="152.4" transform="rotate(-90 235.3 152.4)">C</text>
<text x="213.1" y="157.5" transform="rotate(-90 213.1 157.5)">E</text>
<text x="235.3" y="157.5" transform="rotate(-90 235.3 157.5)">E</text>
</g>
<g font-size="1.6" fill="#f00">
<text x="92.8" y="146.3">EN-0V6</text>
<text x="237.7" y="146.3">EN-0V6</text>
<text x="272" y="147.4">EN-DVDD</text>
<text x="281.5" y="147.4">{6,7}</text>
</g>
</svg>
